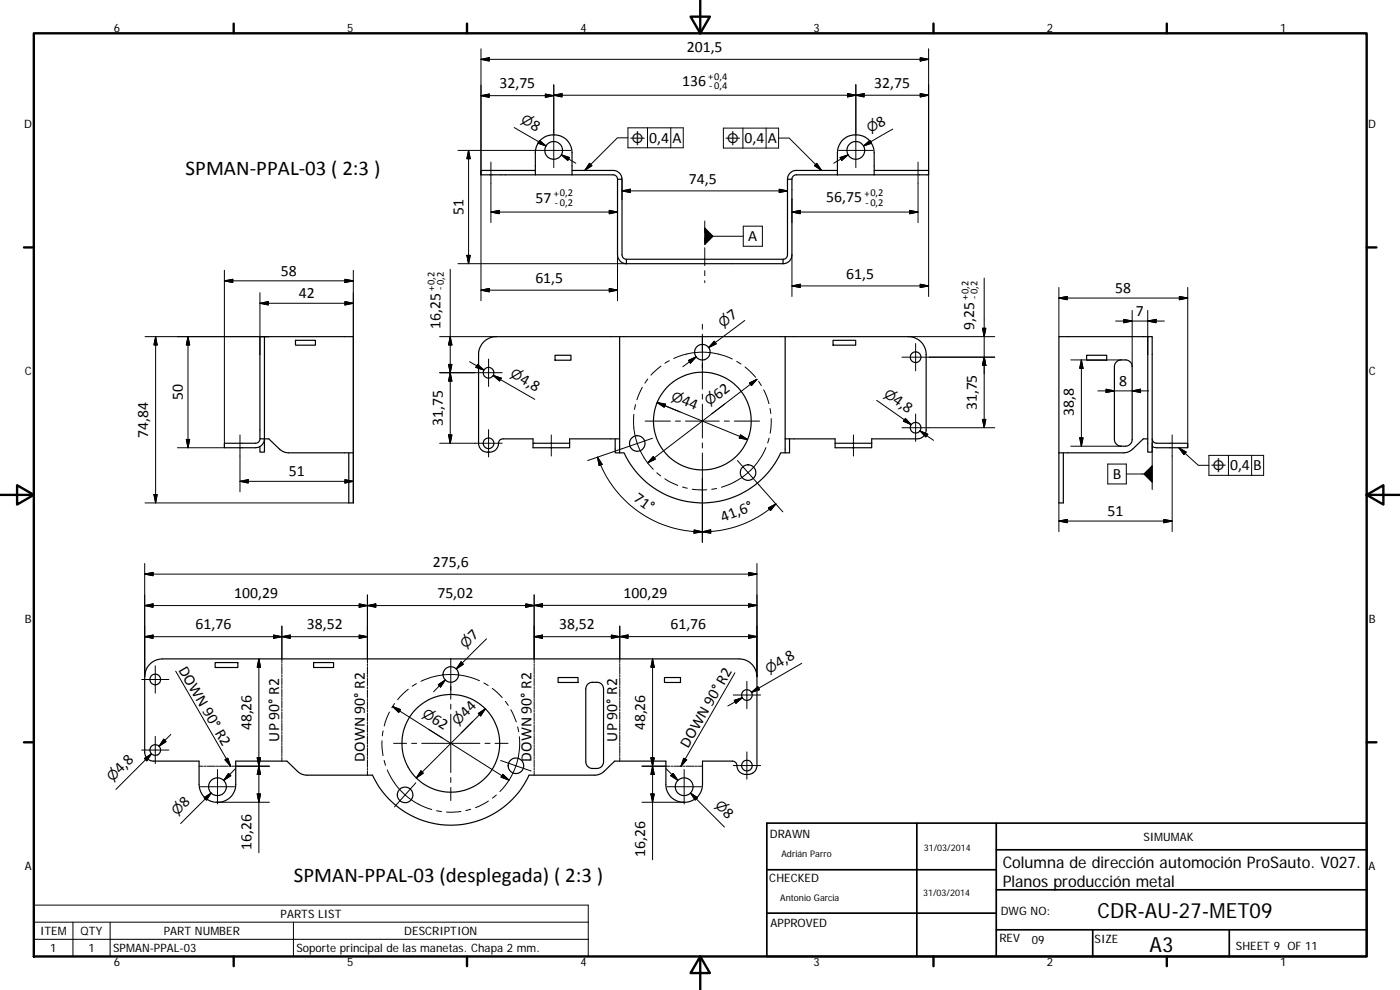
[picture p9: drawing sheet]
<svg xmlns="http://www.w3.org/2000/svg" width="420mm" height="297mm" viewBox="0 0 420 297" stroke-linecap="round" stroke-linejoin="round" font-family="sans-serif">
<g fill="none" stroke="#000" stroke-width=".36">
<path d="M160.7 51.1h-16.4v1.4h39.7a1.34 1.34 0 0 1 1.3 1.3M171.7 52.5v-6.7a5.5 5.5 0 0 0-5.5-5.3 5.5 5.5 0 0 0-5.5 5.3v6.7M171.7 51.1h12.3a2.69 2.69 0 0 1 2.7 2.7h-1.4M185.3 53.8v22.7a2.7 2.7 0 0 0 2.7 2.6M186.7 53.8v22.7a1.45 1.45 0 0 0 1.9 1.3h46.4M236.3 53.8v22.7a1.34 1.34 0 0 1-1.3 1.3v1.3M236.3 53.8h1.4M237.7 53.8v22.7a2.62 2.62 0 0 1-2.7 2.6M251.3 51.1h-12.3a2.66 2.66 0 0 0-2.7 2.7M262.3 52.5v-6.7a5.5 5.5 0 0 0-5.5-5.3 5.5 5.5 0 0 0-5.5 5.3v6.7M262.3 51.1h16.4v1.4h-39.7a1.38 1.38 0 0 0-1.3 1.3M188 77.8v1.3"/>
<path d="M188 79.1h47M78 101h1.4v30.7h-1.4zM79.4 101h26.6v34.9M88.7 102.1h6v1.5h-6zM166.6 106.6h4.8v1.5h-4.8zM186 101v30.7h-15v1.3M186 101h49.6M186 101h-37a5.3 5.3 0 0 0-5.4 5.3v26.7a3 3 0 0 0 3.2 2.7 3 3 0 0 0 2.8-3l.4-.6 .7-.4h9.3v1.3M235.6 101v34.9h1.3v-4.2M235.6 101h37a5.3 5.3 0 0 1 5.3 5.3v22.7a2.65 2.65 0 0 1-2.6 2.7h-13.7v1.3M250 102.1h6.8v1.5h-6.8zM326.1 106.6h6v1.5h-6z"/>
<path d="M334.9 108.7l1.2-.7h1.7a2.05 2.05 0 0 1 2 2v21.9a2.04 2.04 0 0 1-2 2h-1.3a2.08 2.08 0 0 1-2.1-2v-21.9zM344.5 101h-26.7v34.9M344.5 101h1.3v34.7h-1.3zM79.4 131.7h1.3l3.5 3.3 1.6 .8 20.2 .1M79.4 131.7v4h-1.4v-1.7M79.4 131.7a2.69 2.69 0 0 1-2.7 2.6h-9.4v-1.3h9.4a1.3 1.3 0 0 0 1.3-1.3M106 135.9v15h-1.3v-15M160 133h11v1.3h-11zM184.6 131.7v4.2h1.4M186 131.7v4.2M186 135.9h1.3a25.9 25.9 0 0 0 23.5 15 25.9 25.9 0 0 0 23.5-15h1.3M235.6 131.7h15v1.3"/>
<path d="M250.6 133h11v1.3h-11zM319.1 135.9v15h-1.3v-15M344.5 131.7h-1.4l-3.5 3.3-1.6 .8-20.2 .1M345.8 131.7a1.3 1.3 0 0 0 1.3 1.3h9.4v1.3h-9.4l-1.3-.3M44.8 199.5a5.4 5.4 0 0 1 4-1.8h173a5.4 5.4 0 0 1 5.4 5.3v26.7a3.1 3.1 0 0 1-3.3 2.7 3.1 3.1 0 0 1-2.8-3.2l-.5-.6-.8-.2h-9v7a5.5 5.5 0 0 1-5.5 5.3 5.5 5.5 0 0 1-5.5-5.3v-7h-15.3l-3.5 3.3-2 .9h-20.2a25.9 25.9 0 0 1-23.5 15 25.9 25.9 0 0 1-23.5-15h-20.2l-1.3-.4-.7-.5-3.5-3.3h-15.4v7a5.5 5.5 0 0 1-5.5 5.3 5.5 5.5 0 0 1-5.5-5.3v-7h-13.6a2.65 2.65 0 0 1-2.7-2.7v-22.7l.3-1.6zM64.6 198.8h6.8v1.5h-6.8zM94.1 198.8h6v1.5h-6zM167.5 203.3h6v1.5h-6zM176.3 205.4l.8-.6 2-.1a1.93 1.93 0 0 1 2 2v21.9a1.94 1.94 0 0 1-2 2h-1.3a2.04 2.04 0 0 1-2-2v-21.9zM199.4 203.3h4.8v1.5h-4.8z"/>
<circle cx="166.2" cy="45.1" r="2.67"/>
<circle cx="256.8" cy="45.1" r="2.67"/>
<circle cx="146.6" cy="111.8" r="1.61"/>
<circle cx="210.8" cy="105.7" r="2.32"/>
<circle cx="274.8" cy="107.2" r="1.6"/>
<circle cx="146.6" cy="133" r="1.6"/>
<circle cx="191.2" cy="133.1" r="2.34"/>
<circle cx="210.8" cy="126.3" r="14.7"/>
<circle cx="274.8" cy="128.3" r="1.6"/>
<circle cx="224.5" cy="141.8" r="2.34"/>
<circle cx="46.6" cy="203.9" r="1.6"/>
<circle cx="135.3" cy="202.4" r="2.34"/>
<circle cx="224.2" cy="208.5" r="1.6"/>
<circle cx="46.6" cy="225" r="1.61"/>
<circle cx="65.3" cy="236.1" r="2.66"/>
<circle cx="121.6" cy="238.5" r="2.34"/>
<circle cx="135.3" cy="223" r="14.7"/>
<circle cx="154.8" cy="229.8" r="2.33"/>
<circle cx="205.3" cy="236.1" r="2.67"/>
<circle cx="224.2" cy="229.7" r="1.6"/>
</g>
<g fill="none" stroke="#000" stroke-width=".3">
<path d="M144.3 17.8l2.5-.5v1zM144.3 17.8h134.4M144.3 14.6v75.6M276.2 17.3l2.5 .5-2.5 .5zM278.7 14.6v74.4M144.3 28.7l2.5-.5v1zM144.3 28.7h21.9M154.3 38.3l9.6 5.5-2.2-1.3M163.7 28.2l2.5 .5-2.5 .5zM166.2 25.4v24.9M166.2 28.6l2.5-.5v1zM166.2 28.6h112.5"/>
<path d="M188.5 38.4h16.6v5.9h-16.6zM194.3 38.4v5.9M201.3 38.4v5.9M217.1 38.4h16.6v6h-16.6zM223 38.4v6M229.9 38.4v6M254.3 28.1l2.5 .5-2.5 .5zM256.8 25.4v24.9M256.8 28.6l2.5-.5v1zM267.9 38.7l-8.7 5.1 2.1-1.3M276.2 28.1l2.5 .5-2.5 .5zM140.6 45.1v34"/>
<path d="M140.6 45.1l.5 2.5h-1zM147.3 48.6v18.2M161.9 42.1l2 1.7-2.5-.8zM168.5 46.5l2.4 .8-.5 .8zM168.5 46.5l4.3 2.5M171.3 45.1h-33.9M176.9 49l.7 .7-2.1 1.4zM186.7 57.3l2.5-.5v1zM186.7 57.3h49.6M186.7 54.1v5.7M188.5 41.4h-3.2l-9.8 9.7M233.7 41.4h3.1l9.8 9.7"/>
<path d="M233.9 56.8l2.4 .5-2.4 .5zM236.3 54.1v5.7M237.7 59.8v7M245.1 49l1.5 2.1-2.2-1.4zM251.7 45.1h10.3M252.1 47.3l2.4-.8-1.9 1.6zM254.5 46.5l-4.3 2.5M259.2 43.8l1.9-1.7 .5 .9zM275.5 48.6v18.2M137.4 79.1h50.6M140.1 76.6h1l-.5 2.5zM147.3 63.6l2.5-.5v1z"/>
<path d="M147.3 63.6h38M182.8 63.1l2.5 .5-2.5 .5zM185.3 76.5v13.7M211.5 66.3v3.5M211.5 71.4v1.4M211.5 74.3v5.4M214 70.9h9.1M223.1 67.9h5.7v6h-5.7zM237.7 76.5v12.5M237.7 63.6l2.5-.5v1zM237.7 63.6h37.8M273 63.1l2.5 .5-2.5 .5z"/>
<path d="M67.3 84.3l2.6-.5v1zM67.3 84.3h38.7M67.3 81.1v53.2h-14.1M78 87.8v18.5M78 91l2.5-.5v1zM78 91h28M103.5 90.5l2.5 .5-2.5 .5zM103.5 83.8l2.5 .5-2.5 .5zM106 81.1v69.8M135.1 80.8v52.2M144.3 87.1l2.5-.5v1zM144.3 87.1h41"/>
<path d="M182.8 86.6l2.5 .5-2.5 .5zM210.8 97.3v1.5M211.5 81.2v1.5M211.5 84.2v.6M223.5 96.2l-10.8 8.1 2-1.5M237.7 85.8l2.5-.5v1zM237.7 85.8h41M276.2 85.3l2.5 .5-2.5 .5zM294.9 98.5h1l-.5 2.5zM295.4 83.4v44.9M317.8 86.3v14.7M317.8 89.4l2.5-.5v1z"/>
<path d="M317.8 89.4h38.7M334.8 96.3h14.7M337.3 95.8l2.5 .5-2.5 .5zM339.8 93.2v16.8M344.5 96.3l2.5-.5v1zM344.5 93.2v13.1M353.9 88.9l2.6 .5-2.6 .5zM356.5 86.3v48M43.5 101h37.2M46.7 101l.5 2.5h-1zM46.7 101v49.9M56.4 101v33.3"/>
<path d="M56.4 101l.5 2.5h-1zM131.9 101h17.1M131.9 111.8h18.8M134.6 109.3h1l-.5 2.5zM135.1 111.8l.5 2.5h-1zM135.1 101l.5 2.5h-1zM140.9 108.5l4.3 2.5M143.3 109.3l1.9 1.7-2.4-.8zM146.6 107.7v8.3M148 112.6l2.4 .9-.5 .8zM150.2 113.9l-2.2-1.3 12.5 7.2M192.8 116.2l-1.7 3.7"/>
<path d="M194.4 113.7l-.9 1.3M198.3 109.9l-2.9 2.7M200.9 108.2l-1.4 .8M202.2 107.5a20.6 20.6 0 0 1 17.6 .2M206.6 108.1l2.3-1-1.7 1.9zM208.9 107.1l-4 2.9M210.8 100.3v16.5M210.8 118.3v1.5M214.4 102.4l.6 .8-2.3 1.1zM221.1 108.4l1.3 .8M223.6 110.1l3.2 3.1M224.9 114.9l2.3-1.1-1.7 1.9z"/>
<path d="M227.2 113.8l-32.8 25.1M227.7 114.4l.8 1.3M229.2 117l1.6 4.1M272.6 101h25.9M274.8 103.1v8.2M295.4 107.2l.5 2.5h-1zM298.5 107.2h-27.8M321.4 108h15.1M324.5 108v25.9M324.5 108l.5 2.5h-1zM329.5 117.3h15.3M331.9 116.8l2.5 .5-2.5 .5z"/>
<path d="M339.8 117.3l2.5-.5v1zM55.9 131.8h1l-.5 2.5zM72 130.5v17.1M131.9 133h18.8M134.6 130.5h1l-.5 2.5zM146.6 128.9v8.2M165.4 130.5v6.3M179.3 137.2l1.4 2.1-.9 .4zM179.3 137.2a33.2 33.2 0 0 0 53.6 14M190.2 124.3a20.4 20.4 0 0 0 1.1 8.8M190.7 121.4l-.3 1.4M191.3 133.1a21.6 21.6 0 0 0 4.8 7.7"/>
<path d="M191.3 133.1l-15 5.1M193.6 126.3h7.6M195.8 131.5l-4.5 1.6M196.1 137l.6 .8-2.3 1.1zM197.2 120.8l2.5 .5-.4 .9zM197.2 120.8l27.2 11.1M199.6 121.8l4.5 1.8M202.7 126.3h1.5M205.7 126.3h10.2M210.8 121.3v10.1M210.8 132.9v1.5M210.8 135.9v26.9"/>
<path d="M217.4 126.3h1.5M217.5 121.2l-3.9 2.9M220.4 126.3h7.6M221.3 138.2l13.6 15.4M222.2 130.5l2.2 1.4-2.5-.5zM229.9 134.3a20.7 20.7 0 0 1-13.4 11.9M230.8 131.5l-.4 1.4M231.1 122.6l.2 1.5M231.4 125.6l-.3 4.4M256.1 130.5v6.3M263.1 120.1l10.4 7.3-2-1.4M270.7 128.3h27.8"/>
<path d="M271.7 125.6l1.8 1.8-2.4-1zM274.8 124.2v8.2M276.1 129.3l4.1 2.8M276.1 129.3l2.3 1-.6 .8zM294.9 125.8h1l-.5 2.5zM321.4 133.9h15.1M324 131.4h1l-.5 2.5zM332.5 139.2h5.5v6h-5.5zM345.8 133v13.9M351.8 130.5v29M353.8 134.3l2.2 1.3-.7 .8zM353.8 134.3l5.8 5.3h3.2"/>
<path d="M362.8 136.6h16.4v6h-16.4zM368.7 136.6v6M375.6 136.6v6M43.5 150.9h61.2M46.2 148.4h1l-.5 2.5zM72 144.4l2.5-.5v1zM72 144.4h34M103.5 143.9l2.5 .5-2.5 .5zM197.1 141.9l1.2 .9M199.5 143.7l3.9 1.9M204.8 146.1l1.5 .4M207.7 146.8l4.4 .2"/>
<path d="M208.3 159l2.5 .6-2.5 .4zM210.8 159.6l2.5-.6v1zM215.1 146.6l-1.5 .2M230.6 152.4l2.3-1.2-1.7 2zM317.8 150.9v8.6M317.8 156.3l2.5-.4v.9zM317.8 156.3h34M338 142.2h5.3M349.3 155.9l2.5 .4-2.5 .5zM43.4 172.3l2.5-.6v1zM43.4 172.3h183.8M43.4 169.1v33.9"/>
<path d="M110.3 178.5v20.4M160.3 178.5v20.4M224.7 171.7l2.5 .6-2.5 .4zM227.2 169.1v33.9M43.4 181.7l2.5-.5v1zM43.4 191l2.5-.5v1zM43.4 181.7h116.9M43.4 191h66.9M46.6 199.8v8.2M77.7 197.7v58.2M77.7 197.7l.5 2.5h-1zM82.1 190.5l2.5 .5-2.5 .5z"/>
<path d="M84.6 191l2.5-.5v1zM84.6 187.9v10.9M84.6 199.1v.6M84.6 200v2.2M107.8 181.2l2.5 .5-2.5 .5zM107.8 190.5l2.5 .5-2.5 .5zM110.3 199.2v.5M110.3 181.7l2.5-.5v1zM135.3 197.5v12.3M138.4 198.6l.7 .7-2.2 1.4zM146 191.7l-9.1 9 1.8-1.8M157.8 181.2l2.5 .5-2.5 .5z"/>
<path d="M160.3 199.2v.5M160.3 181.6l2.5-.5v1zM160.3 191l2.5-.5v1zM160.3 181.6h66.9M183.5 190.5l2.5 .5-2.5 .5zM186 187.8v11M186 199.1v.6M186 200v2.2M186 191l2.5-.5v1zM195.8 197.7v60.3M195.8 197.7l.6 2.5h-1.1zM224.7 181.1l2.5 .5-2.5 .5z"/>
<path d="M224.7 190.5l2.5 .5-2.5 .5zM227.2 191h-66.9M240.6 199l-15.1 8.7 2.2-1.2M42.5 203.9h8.2M52.7 201.4l16.5 28.5M84.6 202.5v.6M84.6 203.4v2.3M84.6 205.9v.6M84.6 206.8v2.3M84.6 209.3v.6M84.6 210.2v2.3M84.6 212.7v.6"/>
<path d="M84.6 213.6v2.3M84.6 216.2v.5M84.6 217v2.3M84.6 219.6v.5M110.3 200v2.4M110.3 202.6v.6M110.3 203.5v2.3M110.3 206.1v.6M110.3 207v2.3M110.3 209.6v.6M110.3 210.5v2.3M110.3 213.1v.6"/>
<path d="M110.3 214v2.3M110.3 216.6v.6M110.3 217.5v2.3M115 219.3l-.3 1.5M116.9 213.7l-1.6 4.1M117.8 212l35 22.1M117.8 212l2.4 .9-.5 .9zM118.4 211.1l-.8 1.3M122.5 206.8l-3.2 3.1M125 205.1l-1.3 .8M131.5 205.4l2.1-1.4-1.4 2.1zM133.6 204l-3.5 3.6"/>
<path d="M135.3 211.3v1.5M135.3 214.3v17.5M143.5 214.1l2.2-1.4-1.4 2.1zM143.9 204.2a20.8 20.8 0 0 0-17.6 .2M145.2 204.9l1.3 .8M145.7 212.7l-20.8 20.7M147.7 206.5l3 2.8M151.7 210.4l.8 1.2M153.3 212.9l1.6 3.7M155.4 218.1l.3 1.4M160.3 200v2.4M160.3 202.6v.6"/>
<path d="M160.3 203.5v2.3M160.3 206.1v.6M160.3 207v2.3M160.3 209.6v.6M160.3 210.5v2.3M160.3 213.1v.6M160.3 214v2.3M160.3 216.6v.6M160.3 217.5v2.3M186 202.5v.6M186 203.4v2.3M186 205.9v.6"/>
<path d="M186 206.8v2.3M186 209.3v.6M186 210.2v2.3M186 212.7v.6M186 213.6v2.3M186 216.2v.5M186 217v2.3M186 219.6v.5M220.1 208.5h8.2M220.4 210.1l2.4-.8-1.9 1.7zM220.6 201.9l-16.2 28M222.8 209.3l-4.4 2.5"/>
<path d="M224.1 204.4v8.2M225.5 207.7l1.9-1.6 .6 .8zM42.5 225h8.2M43.3 227.6l2.2-1.4-1.4 2.1zM43.7 227.9l1.8-1.7-10.7 10.7M46.6 220.9v8.2M49.1 221.8l.7 .7-2.1 1.4zM51.3 220.4l-3.6 3.5M59.7 229.9h1.3M60.1 236.1h10.3M61.2 239.4l2.2-1.5-1.4 2.2zM61.3 229.9h.6"/>
<path d="M61.6 239.7l1.8-1.8-9.2 9.2M62.2 229.9h2.5M64.9 229.9h.7M65.3 230.9v10.3M65.9 229.9h2.4M67.5 228l.9-.5 .8 2.4zM68.6 232.1l.7 .6-2.1 1.4zM68.6 229.9h.6M70.7 230.6l-3.5 3.5M77.2 227.4h1l-.5 2.5zM77.2 238.2h1l-.5 2.5zM77.7 229.9l.5 2.5h-1z"/>
<path d="M80.9 229.9h-11.4M84.6 220.4v2.3M84.6 223v.5M84.6 223.8v2.3M84.6 226.4v.5M84.6 227.2v1.2M110.3 220.1v.6M110.3 220.9v2.4M110.3 223.6v.6M110.3 224.4v2.4M110.3 227v.6M110.3 227.9v2.4"/>
<path d="M110.3 230.5v.6M110.3 231.4v1.2M114.6 222.3l.3 4.4M115.3 228.2l.4 1.4M116.2 231a20.6 20.6 0 0 0 13.4 11.9M118.1 223h3.9M123.5 223h1.5M124.8 234.9l-6.4 7.2M126.3 231.3l.7 .7-2.1 1.4zM126.6 223h17.4M135.3 233.3v1.5M135.3 236.3v3.9"/>
<path d="M145.6 223h1.5M148.6 223h3.9M149 238.5l-1.2 1M150.3 228.2l4.5 1.6M150.9 232.3l1.9 1.8-2.4-.9zM152.7 234.1l-2.7 3.4M154.8 229.8l-2.1 4.3M154.8 229.8l4.6 1.5M155.9 221a20.4 20.4 0 0 1-1.1 8.8M160.3 220.1v.6M160.3 220.9v2.4M160.3 223.6v.6"/>
<path d="M160.3 224.4v2.4M160.3 227v.6M160.3 227.9v2.4M160.3 230.5v.6M160.3 231.4v1.2M186 220.4v2.3M186 223v.5M186 223.8v2.3M186 226.4v.5M186 227.2v1.2M192.7 229.9h8.4M195.3 238.2h1.1l-.6 2.5z"/>
<path d="M195.3 227.4h1.1l-.6 2.5zM195.8 229.9l.6 2.5h-1.1zM199.9 230.6l3.5 3.5M200.2 236.1h10.3M201.3 232.7l.7-.6 1.4 2zM201.4 229.9h.6M202.3 229.9h2.4M205 229.9h.6M205.1 227.6l-.7 2.3M205.3 230.9v10.3M205.6 227.7l.5 .3-1.7 1.9M205.9 229.9h2.5"/>
<path d="M207.2 237.9l2.1 1.5-.7 .7zM208.7 229.9h.6M209 239.7l-1.8-1.8 10.2 10.3M209.6 229.9h1.2M220.1 229.7h8.2M224.1 225.6v8.2M65.1 240.7h.1M65.4 240.7h15.5M131 243.2l1.5 .3M138.3 243.5l-4.3 .1M141.3 242.8l-1.5 .4M146.6 240.3l-3.9 2"/>
<path d="M192.7 240.7h12.4M10.1 271.6h166.4v15.4h-166.4zM10.1 276.7h166.4M21.9 276.7v10.3M33.1 276.7v10.3M88.1 276.7v10.3M10.1 281.8h166.4"/>
</g>
<g fill="none" stroke="#000" stroke-width=".71">
<path d="M10.1 10h400.1v277h-400.1zM70.1 7.1v2.9M140.2 7.1v2.9M207.3 5h5.8l-2.9 5zM210.2 0v10M280.2 7.1v2.9M350.2 7.1v2.9M7.2 74.2h2.9M410.2 74.2h2.9M.2 148.5h9.9M5.1 145.6l5 2.9-5 2.9zM410.2 148.5l5-2.9v5.8z"/>
<path d="M410.2 148.5h9.9M7.2 222.7h2.9M410.2 222.7h2.9M70.1 287v2.9M140.2 287v2.9M210.2 287l2.9 5h-5.8zM210.2 287v10M280.2 287v2.9M350.2 287v2.9"/>
</g>
<path d="M230.1 247h180.1v40h-180.1zM275.2 247v40M299 255h111.2M299 247v40M230.1 274h68.9M230.1 261h68.9M299 279h111.2M299 267h111.2M327.9 279v8M368.9 279v8" fill="none" stroke="#000" stroke-width=".51"/>
<g fill="#000" stroke="#000" stroke-width=".3">
<path d="M144.3 17.8l2.5-.5v1zM276.2 17.3l2.5 .5-2.5 .5zM144.3 28.7l2.5-.5v1zM163.7 28.2l2.5 .5-2.5 .5zM166.2 28.6l2.5-.5v1zM254.3 28.1l2.5 .5-2.5 .5zM256.8 28.6l2.5-.5v1zM276.2 28.1l2.5 .5-2.5 .5zM140.6 45.1l.5 2.5h-1zM161.9 42.1l2 1.7-2.5-.8zM168.5 46.5l2.4 .8-.5 .8zM176.9 49l.7 .7-2.1 1.4z"/>
<path d="M186.7 57.3l2.5-.5v1zM233.9 56.8l2.4 .5-2.4 .5zM245.1 49l1.5 2.1-2.2-1.4zM252.1 47.3l2.4-.8-1.9 1.6zM259.2 43.8l1.9-1.7 .5 .9zM140.1 76.6h1l-.5 2.5zM147.3 63.6l2.5-.5v1zM182.8 63.1l2.5 .5-2.5 .5zM211.5 68.4l2.5 2.5-2.5 2.5zM237.7 63.6l2.5-.5v1zM273 63.1l2.5 .5-2.5 .5zM67.3 84.3l2.6-.5v1z"/>
<path d="M78 91l2.5-.5v1zM103.5 90.5l2.5 .5-2.5 .5zM103.5 83.8l2.5 .5-2.5 .5zM144.3 87.1l2.5-.5v1zM182.8 86.6l2.5 .5-2.5 .5zM237.7 85.8l2.5-.5v1zM276.2 85.3l2.5 .5-2.5 .5zM294.9 98.5h1l-.5 2.5zM317.8 89.4l2.5-.5v1zM337.3 95.8l2.5 .5-2.5 .5zM344.5 96.3l2.5-.5v1zM353.9 88.9l2.6 .5-2.6 .5z"/>
<path d="M46.7 101l.5 2.5h-1zM56.4 101l.5 2.5h-1zM134.6 109.3h1l-.5 2.5zM135.1 111.8l.5 2.5h-1zM135.1 101l.5 2.5h-1zM143.3 109.3l1.9 1.7-2.4-.8zM148 112.6l2.4 .9-.5 .8zM206.6 108.1l2.3-1-1.7 1.9zM214.4 102.4l.6 .8-2.3 1.1zM224.9 114.9l2.3-1.1-1.7 1.9zM295.4 107.2l.5 2.5h-1zM324.5 108l.5 2.5h-1z"/>
<path d="M331.9 116.8l2.5 .5-2.5 .5zM339.8 117.3l2.5-.5v1zM55.9 131.8h1l-.5 2.5zM134.6 130.5h1l-.5 2.5zM179.3 137.2l1.4 2.1-.9 .4zM196.1 137l.6 .8-2.3 1.1zM197.2 120.8l2.5 .5-.4 .9zM222.2 130.5l2.2 1.4-2.5-.5zM271.7 125.6l1.8 1.8-2.4-1zM276.1 129.3l2.3 1-.6 .8zM294.9 125.8h1l-.5 2.5zM324 131.4h1l-.5 2.5z"/>
<path d="M343.3 142.2l2.5-2.5v5zM353.8 134.3l2.2 1.3-.7 .8zM46.2 148.4h1l-.5 2.5zM72 144.4l2.5-.5v1zM103.5 143.9l2.5 .5-2.5 .5zM208.3 159l2.5 .6-2.5 .4zM210.8 159.6l2.5-.6v1zM230.6 152.4l2.3-1.2-1.7 2zM317.8 156.3l2.5-.4v.9zM349.3 155.9l2.5 .4-2.5 .5zM43.4 172.3l2.5-.6v1zM224.7 171.7l2.5 .6-2.5 .4z"/>
<path d="M43.4 181.7l2.5-.5v1zM43.4 191l2.5-.5v1zM82.1 190.5l2.5 .5-2.5 .5zM84.6 191l2.5-.5v1zM107.8 181.2l2.5 .5-2.5 .5zM107.8 190.5l2.5 .5-2.5 .5zM110.3 181.7l2.5-.5v1zM138.4 198.6l.7 .7-2.2 1.4zM157.8 181.2l2.5 .5-2.5 .5zM160.3 181.6l2.5-.5v1zM160.3 191l2.5-.5v1zM183.5 190.5l2.5 .5-2.5 .5z"/>
<path d="M186 191l2.5-.5v1zM224.7 181.1l2.5 .5-2.5 .5zM224.7 190.5l2.5 .5-2.5 .5zM77.7 197.7l.5 2.5h-1zM117.8 212l2.4 .9-.5 .9zM131.5 205.4l2.1-1.4-1.4 2.1zM143.5 214.1l2.2-1.4-1.4 2.1zM195.8 197.7l.6 2.5h-1.1zM220.4 210.1l2.4-.8-1.9 1.7zM225.5 207.7l1.9-1.6 .6 .8zM43.3 227.6l2.2-1.4-1.4 2.1zM49.1 221.8l.7 .7-2.1 1.4z"/>
<path d="M67.5 228l.9-.5 .8 2.4zM68.6 232.1l.7 .6-2.1 1.4zM77.2 227.4h1l-.5 2.5zM77.2 238.2h1l-.5 2.5zM77.7 229.9l.5 2.5h-1zM126.3 231.3l.7 .7-2.1 1.4zM150.9 232.3l1.9 1.8-2.4-.9zM195.3 238.2h1.1l-.6 2.5zM195.3 227.4h1.1l-.6 2.5zM195.8 229.9l.6 2.5h-1.1zM201.3 232.7l.7-.6 1.4 2zM205.2 227.5l.9 .5-1.7 1.9z"/>
<path d="M207.2 237.9l2.1 1.5-.7 .7zM61.2 239.4l2.2-1.5-1.4 2.2z"/>
</g>
<g font-size="6.3">
<text x="55.7" y="52.6">SPMAN‐PPAL‐03 ( 2:3 )</text>
<text x="88.2" y="264.8">SPMAN‐PPAL‐03 (desplegada) ( 2:3 )</text>
<text x="329.4" y="275.4">CDR-AU-27-MET09</text>
<text x="345" y="285.6">A3</text>
</g>
<g font-size="4.8">
<text x="300.9" y="260.4">Columna de dirección automoción ProSauto. V027.</text>
<text x="300.9" y="266.2">Planos producción metal</text>
</g>
<g font-size="4.7">
<text x="206.1" y="15.6">201,5</text>
<text x="149.9" y="26.5">32,75</text>
<text x="204.7" y="26">136</text>
<text x="262.4" y="26.4">32,75</text>
<text x="159" y="38.4" transform="rotate(30 159 38.4)">8</text>
<text x="264" y="38.4" transform="rotate(-30 264 38.4)">8</text>
<text x="194.8" y="42.8">0,4</text>
<text x="201.8" y="42.8">A</text>
<text x="223.4" y="42.9">0,4</text>
<text x="230.4" y="42.9">A</text>
<text x="206.8" y="55.1">74,5</text>
<text x="139.1" y="64.5" transform="rotate(-90 139.1 64.5)">51</text>
<text x="160.7" y="61">57</text>
<text x="248" y="60.7">56,75</text>
<text x="224.5" y="72.4">A</text>
<text x="84.3" y="82.7">58</text>
<text x="254" y="83.6">61,5</text>
<text x="89.7" y="89.5">42</text>
<text x="160.7" y="84.9">61,5</text>
<text x="334.7" y="87.9">58</text>
<text x="340.9" y="94.8">7</text>
<text x="132.2" y="98.8" transform="rotate(-90 132.2 98.8)">16,25</text>
<text x="219.6" y="96.2" transform="rotate(-37 219.6 96.2)">7</text>
<text x="292.4" y="99" transform="rotate(-90 292.4 99)">9,25</text>
<text x="155.8" y="114.5" transform="rotate(30 155.8 114.5)">4,8</text>
<text x="215.5" y="119.9" transform="rotate(-37 215.5 119.9)">62</text>
<text x="335.9" y="115.7">8</text>
<text x="54.9" y="120.1" transform="rotate(-90 54.9 120.1)">50</text>
<text x="204.3" y="121.2" transform="rotate(22 204.3 121.2)">44</text>
<text x="267.8" y="120.6" transform="rotate(35 267.8 120.6)">4,8</text>
<text x="293.2" y="123.1" transform="rotate(-90 293.2 123.1)">31,75</text>
<text x="322.3" y="124.8" transform="rotate(-90 322.3 124.8)">38,8</text>
<text x="44.5" y="131.3" transform="rotate(-90 44.5 131.3)">74,84</text>
<text x="132.9" y="127.8" transform="rotate(-90 132.9 127.8)">31,75</text>
<text x="86.6" y="142.9">51</text>
<text x="334" y="143.7">B</text>
<text x="369.2" y="141.1">0,4</text>
<text x="376.1" y="141.1">B</text>
<text x="189.9" y="150.1" transform="rotate(35 189.9 150.1)">71°</text>
<text x="332.4" y="154.7">51</text>
<text x="217" y="156.7" transform="rotate(-21 217 156.7)">41,6°</text>
<text x="129.9" y="170.1">275,6</text>
<text x="70.3" y="179.5">100,29</text>
<text x="131.3" y="179.5">75,02</text>
<text x="187.2" y="179.4">100,29</text>
<text x="58.7" y="188.8">61,76</text>
<text x="92.1" y="188.8">38,52</text>
<text x="167.8" y="188.8">38,52</text>
<text x="201.2" y="188.8">61,76</text>
<text x="142.2" y="192.3" transform="rotate(-45 142.2 192.3)">7</text>
<text x="53.5" y="201" transform="rotate(60 53.5 201)">DOWN 90° R2</text>
<text x="233.6" y="200.4" transform="rotate(-30 233.6 200.4)">4,8</text>
<text x="139.8" y="215.3" transform="rotate(-45 139.8 215.3)">44</text>
<text x="75.5" y="219.2" transform="rotate(-90 75.5 219.2)">48,26</text>
<text x="129.3" y="216.5" transform="rotate(32 129.3 216.5)">62</text>
<text x="193.7" y="219.2" transform="rotate(-90 193.7 219.2)">48,26</text>
<text x="83.8" y="222.5" transform="rotate(-90 83.8 222.5)">UP 90° R2</text>
<text x="185.2" y="222.5" transform="rotate(-90 185.2 222.5)">UP 90° R2</text>
<text x="206.5" y="224.7" transform="rotate(-60 206.5 224.7)">DOWN 90° R2</text>
<text x="36.1" y="232.3" transform="rotate(-45 36.1 232.3)">4,8</text>
<text x="109.5" y="228.5" transform="rotate(-90 109.5 228.5)">DOWN 90° R2</text>
<text x="159.5" y="228.5" transform="rotate(-90 159.5 228.5)">DOWN 90° R2</text>
<text x="55.5" y="242.6" transform="rotate(-45 55.5 242.6)">8</text>
<text x="216.8" y="244.3" transform="rotate(45 216.8 244.3)">8</text>
<text x="75.5" y="255.1" transform="rotate(-90 75.5 255.1)">16,26</text>
<text x="193.7" y="257.2" transform="rotate(-90 193.7 257.2)">16,26</text>
</g>
<g font-size="3.9">
<text x="156.1" y="36.7" transform="rotate(30 156.1 36.7)">⌀</text>
<text x="261.1" y="40" transform="rotate(-30 261.1 40)">⌀</text>
<text x="189" y="43.5">⌖</text>
<text x="217.6" y="43.5">⌖</text>
<text x="216.9" y="98.3" transform="rotate(-37 216.9 98.3)">⌀</text>
<text x="152.9" y="112.8" transform="rotate(30 152.9 112.8)">⌀</text>
<text x="201.2" y="120" transform="rotate(22 201.2 120)">⌀</text>
<text x="265" y="118.7" transform="rotate(35 265 118.7)">⌀</text>
<text x="212.8" y="121.9" transform="rotate(-37 212.8 121.9)">⌀</text>
<text x="363.3" y="141.7">⌖</text>
<text x="139.8" y="194.6" transform="rotate(-45 139.8 194.6)">⌀</text>
<text x="230.7" y="202.1" transform="rotate(-30 230.7 202.1)">⌀</text>
<text x="126.5" y="214.7" transform="rotate(32 126.5 214.7)">⌀</text>
<text x="137.4" y="217.7" transform="rotate(-45 137.4 217.7)">⌀</text>
<text x="33.7" y="234.7" transform="rotate(-45 33.7 234.7)">⌀</text>
<text x="53.1" y="244.9" transform="rotate(-45 53.1 244.9)">⌀</text>
<text x="214.4" y="241.9" transform="rotate(45 214.4 241.9)">⌀</text>
</g>
<g font-size="3.5">
<text x="34.2" y="9.6">6</text>
<text x="104.2" y="9.6">5</text>
<text x="174.2" y="9.6">4</text>
<text x="244.2" y="9.6">3</text>
<text x="314.2" y="9.6">2</text>
<text x="384.2" y="9.6">1</text>
<text x="7.3" y="38.4">D</text>
<text x="410.6" y="38.4">D</text>
<text x="7.4" y="112.6">C</text>
<text x="410.8" y="112.6">C</text>
<text x="7.4" y="186.9">B</text>
<text x="410.8" y="186.9">B</text>
<text x="231.1" y="251.4">DRAWN</text>
<text x="343.2" y="252.3">SIMUMAK</text>
<text x="7.4" y="261.1">A</text>
<text x="410.8" y="261.1">A</text>
<text x="230.9" y="264.6">CHECKED</text>
<text x="84.2" y="275.4">PARTS LIST</text>
<text x="300.3" y="274.5">DWG NO:</text>
<text x="12.1" y="280.5">ITEM</text>
<text x="24.2" y="280.6">QTY</text>
<text x="49.2" y="280.5">PART NUMBER</text>
<text x="121.3" y="280.6">DESCRIPTION</text>
<text x="231.3" y="278.2">APPROVED</text>
<text x="15.1" y="285.7">1</text>
<text x="26.6" y="285.7">1</text>
<text x="34" y="285.7">SPMAN-PPAL-03</text>
<text x="89" y="285.7">Soporte principal de las manetas. Chapa 2 mm.</text>
<text x="299.9" y="282.6">REV</text>
<text x="309.7" y="283.3">09</text>
<text x="328.5" y="283">SIZE</text>
<text x="370.9" y="285.1">SHEET 9 OF 11</text>
<text x="34.2" y="289.9">6</text>
<text x="104.2" y="289.9">5</text>
<text x="174.2" y="289.9">4</text>
<text x="244.2" y="289.9">3</text>
<text x="314.2" y="289.9">2</text>
<text x="384.2" y="289.9">1</text>
</g>
<g font-size="3.1">
<text x="212.6" y="24">+0,4</text>
<text x="212.9" y="26.6">‐0,4</text>
<text x="166.2" y="59">+0,2</text>
<text x="259.4" y="59">+0,2</text>
<text x="166.5" y="61.7">‐0,2</text>
<text x="259.7" y="61.7">‐0,2</text>
<text x="130.5" y="87.3" transform="rotate(-90 130.5 87.3)">+0,2</text>
<text x="133.1" y="87" transform="rotate(-90 133.1 87)">‐0,2</text>
<text x="290.7" y="89.9" transform="rotate(-90 290.7 89.9)">+0,2</text>
<text x="293.4" y="89.6" transform="rotate(-90 293.4 89.6)">‐0,2</text>
</g>
<g font-size="2.7">
<text x="234.5" y="257.1">Adrián Parro</text>
<text x="277.3" y="255.2">31/03/2014</text>
<text x="277" y="268.7">31/03/2014</text>
<text x="234.2" y="270.2">Antonio Garcia</text>
</g>
</svg>
